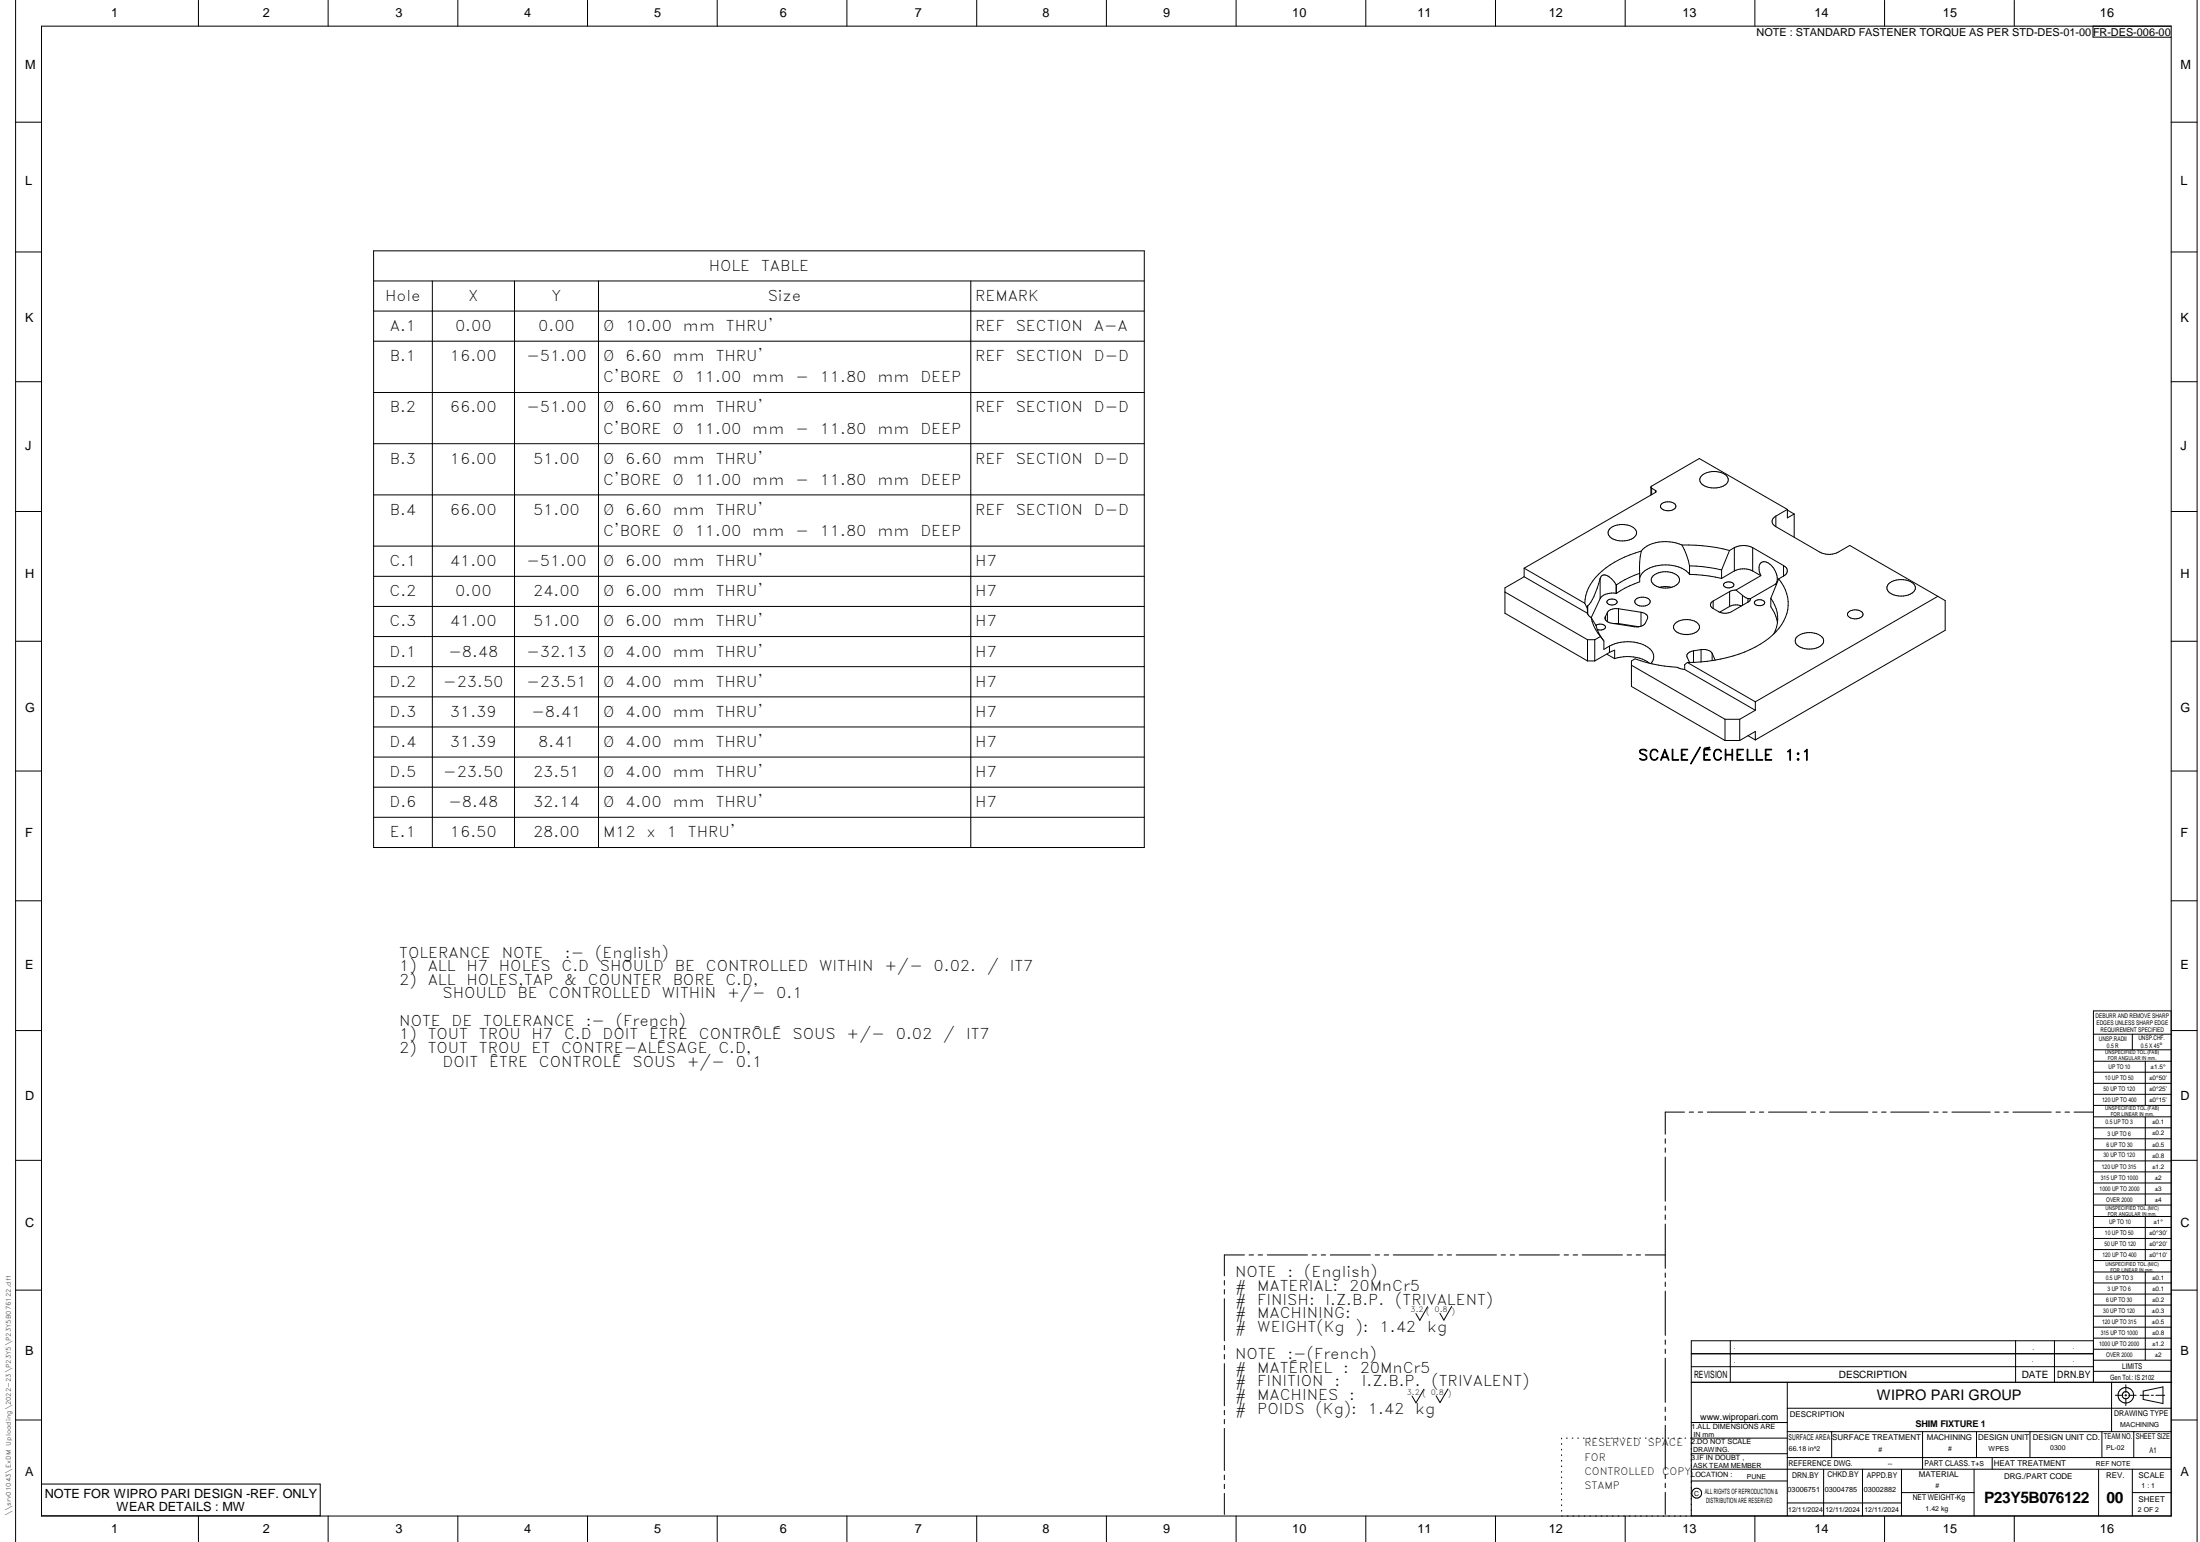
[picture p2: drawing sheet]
<svg xmlns="http://www.w3.org/2000/svg" width="848mm" height="594mm" viewBox="0 0 848 594" stroke-linecap="round" stroke-linejoin="round" font-family="sans-serif">
<g fill="none" stroke="#000" stroke-width=".39">
<path d="M6 .1v593.9M16 10.1h821v574h-821zM76.5 .1v10M126.5 .1v10M176.5 .1v10M226.5 .1v10M276.5 .1v10M326.5 .1v10M376.5 .1v10M426.5 .1v10M476.5 .1v10M526.5 .1v10"/>
<path d="M576.5 .1v10M626.5 .1v10M676.5 .1v10M726.5 .1v10M776.5 .1v10M806.8 10.1v4.2l30.2 .1M847 .1v593.9M6 47.1h10M837 47.1h10M6 97.1h10M144 96.6h297.1v229.9h-297.1zM837 97.1h10"/>
<path d="M144 108.2h297.1M144 119.8h297.1M166.7 108.2v218.3M198.3 108.2v218.3M230.7 108.2v218.3M374.2 108.2v218.3M144 131.4h297.1M6 147.1h10M144 151.2h297.1M837 147.1h10M144 170.9h297.1M6 197.1h10"/>
<path d="M144 190.7h297.1M636.4 187.7l.3-.4 18.4-10.6 33.9 19.6M636.4 187.7l.3 .4M636.4 187.7v3M636.7 188.1l1.4 .8M636.7 188.1v2.4M638.1 188.9v.8M638.1 189.7l-50.6 29.2M638.1 188.9l.3 .4-.3 .4M640.4 194.2a4 4 0 0 1 5.6 .4 2.43 2.43 0 0 1-3.3 2.2l-1.9-.6a1.24 1.24 0 0 1-.4-2zM656 183.3a7.6 7.6 0 0 1 9.9 .5 2.73 2.73 0 0 1-2.4 3.8 7.4 7.4 0 0 1-7.9-1.7 1.98 1.98 0 0 1 .4-2.6zM684.6 198.8v4.1"/>
<path d="M684.6 198.8a2.15 2.15 0 0 0-1.5 2.1 2.15 2.15 0 0 0 1.5 2M689 196.3l-4.4 2.5M689 196.5l2.6 1.5M689 196.3v3.2l2.6-1.5M691.6 198v9M837 197.1h10M144 210.4h297.1M587.5 218.9l23.4 13.5M587.5 218.9v3.3M620.6 203.7a7.6 7.6 0 0 1 10 .5 2.73 2.73 0 0 1-2.5 3.8 7.3 7.3 0 0 1-7.9-1.7 2.02 2.02 0 0 1 .4-2.6zM632.7 212.3a29.3 29.3 0 0 0-.6 8.6M632.7 212.3a32.9 32.9 0 0 0-19.6 12.9 14.4 14.4 0 0 0-2.2 7.2"/>
<path d="M648.4 210a14.9 14.9 0 0 0-15.1 1.6l-.6 .7M648.4 210l5.4 .1 5.3 .5 7.6 1.5M648.4 210a27 27 0 0 1 2.9 8M651.3 218l5 .3 7.4 1.3M651.3 218v3.3M663.7 219.6v3.2M666.7 212.1l-3 7.5M668.6 211l-1.9 1.1M668.6 220l-4.9 2.8M668.6 211v9M668.6 220a8.1 8.1 0 0 1 7 0M675.6 211a8.1 8.1 0 0 0-7 0"/>
<path d="M675.6 211l11.9 6.9M675.6 220l3.2 1.8M675.6 211v9M684.6 202.9l16.9 9.8a7.7 7.7 0 0 0 7.1 0l4.5-2.6 33.9 19.6M687.5 217.9a2.15 2.15 0 0 1 1.5 2 2.15 2.15 0 0 1-1.5 2.1M687.5 217.9v4.1M144 222h297.1M144 233.6h297.1M580.1 228.1l31.9 18.4M587.5 222.2l-7.4 4.3v9.8l31.9 18.3M587.5 222.2l24.4 14.1M610.9 232.4l1 2"/>
<path d="M611.9 236.3l.5 .9 1 .8M611.9 234.4v1.9M612.1 233.4v3.2M612.1 233.4l-.2 1M613.4 238a15.7 15.7 0 0 0 3.6 7.2M613.4 238l1.9 3a13.8 13.8 0 0 0 2.7 5.6M616.8 222.9v7.7M616.8 222.9a1.94 1.94 0 0 1 1.6-1.5 1.94 1.94 0 0 1 1.9 .8l2.7 3M616.8 230.6l-3.4 7.4M616.8 222.9a23.7 23.7 0 0 1-4.7 10.5M618.8 237.6v1.1M619.6 236l-.8 1.6"/>
<path d="M619.6 236v3.5M619.7 231.3a2.5 2.5 0 0 1 3.7 .6 2.28 2.28 0 0 1-4 0zM623 228.6h.1M623 225.2l.1 .1M623 225.2v3.4M623 228.6a6.2 6.2 0 0 0-6.2 2M623.1 225.3v3.3M623.9 234.5l8.7 1.4M623.9 234.5h-1.6l-1.4 .4-1.3 1.1M623.9 234.5v5.7M630.5 231a4.1 4.1 0 0 1 5.6 .4 2.38 2.38 0 0 1-3.3 2.1l-1.9-.6a1.22 1.22 0 0 1-.4-1.9zM632.1 220.9v3.3l-5.7 2.4-3.3 2"/>
<path d="M632.1 220.9l-5.7 2.5-3.3 1.9M632.6 235.9l1.4 .4a1.64 1.64 0 0 1 1.1 2 4.1 4.1 0 0 1-5.1 3.2l-10.1-1.8a1.66 1.66 0 0 1-1.1-2.1M632.6 235.9v5.4M637.3 221.8a7.6 7.6 0 0 1 9.8 .5 2.47 2.47 0 0 1-1.6 3.5 7.7 7.7 0 0 1-8.6-1.3 1.98 1.98 0 0 1 .4-2.7zM644.3 226.3l-1.8-.3-2.8 .3M651.3 221.3a13.6 13.6 0 0 0-14.3-2.9l-2 .9a5.6 5.6 0 0 0-2.9 3.4M651.3 221.3l7.5 .6 4.9 .9M660.4 231.6v2.8M660.4 231.6a1.52 1.52 0 0 0-1 1.4 1.52 1.52 0 0 0 1 1.4M664.7 224.7a2.51 2.51 0 0 1 3.7 .6 2.32 2.32 0 0 1-4 0zM666.8 227.9l-6.4 3.7M666.8 233.6l-3.9 2.2"/>
<path d="M666.8 227.9v5.7M669.2 227.3l2.5 2.1M669.2 227.3l-1.3 .2-1.1 .4M671.3 233.4l-2.3-.4-2.2 .6M671.7 229.4v3.8M671.7 229.4l2.1 1.2M673.8 232l-7 4-2.2 .3a7.4 7.4 0 0 1-4.2-1.9M673.8 230.6v1.4M674.8 230.6l-.2 .8-.8 .6M674.8 230.6h-1M676.6 231.6a2.52 2.52 0 0 1 3.7 .6 2.32 2.32 0 0 1-4 0zM678.8 221.8l-9.6 5.5"/>
<path d="M678.8 221.8a3.9 3.9 0 0 1 .4-5.2 4.4 4.4 0 0 1 4.8 2.7 5 5 0 0 1 .4 5.7M682.6 230.5v3.3l1.5 2.4 1.1 3.7M682.6 230.5a12.6 12.6 0 0 1 1.2 13.7M684.4 225l.4 .3M684.4 225l-9.6 5.6M685.7 223a14.5 14.5 0 0 1-1.1 20.4 42.2 42.2 0 0 1-23.8 11l-5.1 .6-5.2 .2M685.7 223l-3.1 7.5M687.5 222l-1.8 1M712.5 235.9a4 4 0 0 1 5.6 .4 1.76 1.76 0 0 1-1.9 2 3.1 3.1 0 0 1-4-1.6zM728.1 224.9a7.7 7.7 0 0 1 9.9 .5 2.39 2.39 0 0 1-1.6 3.5 7.7 7.7 0 0 1-8.7-1.3 2.08 2.08 0 0 1 .4-2.7zM747 229.7l-70.3 40.7M747 229.7l2.9 1.7v11.4l-73.2 42.3"/>
<path d="M6 247.1h10M144 245.2h297.1M144 256.8h297.1M612 246.5v8.1M612 246.5h2.8M612 254.6h2.8M614.8 246.5v8.1M615.2 241a2.56 2.56 0 0 1 3.7 .6 2.34 2.34 0 0 1-3.2 .9M617 245.2l-2.2 1.3M617 245.2l1.3 1.7v3.3l2.1-1.3M619.4 252l3 1.7M620.4 248.9v2.5"/>
<path d="M620.4 251.4l-5.6 3.2M620.4 248.9a14.9 14.9 0 0 1 15.6 1.1 3.8 3.8 0 0 1 .4 5.7M620.4 251.4l2-.9v3.2M622.4 253.7a15.3 15.3 0 0 1 13.4 1.8M623.9 240.2l7.8 1.3M623.9 240.2h-1.8M628.9 256.3l36.1 20.8M645.9 240.1a7.1 7.1 0 0 1 8.9 .4 2.6 2.6 0 0 1-2.4 3.7 6.1 6.1 0 0 1-7.2-2.1 1.88 1.88 0 0 1 .7-2zM649.4 257.9l27.3 15.7M649.4 257.9l-2.8-.8-5-.5-4.7-.8-6.6-2-1.4 .8v9.9l36.1 20.8M649.4 244.4h1.4M650.5 255.2l26.2 15.2"/>
<path d="M650.5 255.2l-1.1 .9v1.8M652.8 250.7l-1.3 .5a1.64 1.64 0 0 0-1.1 2l.9 2M652.8 250.7v4.5M655.7 250.3l-2.9 .4M655.7 250.3v4.7M655.7 250.3l1.6-.1 1.4 .4 1.3 1.1M660 251.7l1.2 2.6M660 251.7v2.8M692.7 245.3a7.7 7.7 0 0 1 10 .5 2.43 2.43 0 0 1-1.7 3.5 7.8 7.8 0 0 1-8.7-1.3 2.11 2.11 0 0 1 .4-2.7zM837 247.1h10M144 268.5h297.1M665 277.1v8.2"/>
<path d="M665 277.1h5.6M670.6 277.1v8.2M676.7 270.4v3.2M676.7 273.6l-6.1 3.5M6 297.1h10M144 280.1h297.1M144 291.7h297.1M665 285.3h5.6M673.8 283.4l2.9 1.7M676.7 285.1v-3.3l-6.1 3.5M837 297.1h10M144 303.3h297.1"/>
<path d="M144 314.9h297.1M6 347h10M837 347h10M6 397h10M807 398.4h30M822 398.4v6.1M837 397h10M837 389.5h-30v143.1M807 404.5h30M807 408.9h30M807 413.1h30M807 417.4h30"/>
<path d="M827 408.9v17M641.9 438.7v1.8M649.4 428.5h-7.5v8.5M651.2 428.5h1.7M654.6 428.5h1.8M658.2 428.5h14.7M674.7 428.5h1.7M678.2 428.5h1.7M681.7 428.5h14.8M698.3 428.5h1.7M701.8 428.5h1.7M705.3 428.5h14.7"/>
<path d="M721.9 428.5h1.7M725.3 428.5h1.8M728.9 428.5h14.7M745.4 428.5h1.7M748.9 428.5h1.7M752.4 428.5h14.8M769 428.5h1.7M772.5 428.5h1.7M776 428.5h14.7M792.6 428.5h1.7M796 428.5h1.8M799.5 428.5h7.4"/>
<path d="M807 421.6h30M807 425.9h30M807 430.3h30M807 434.5h30M807 438.7h30M827 430.3v34M6 447h10M641.9 442.3v1.6M641.9 445.8v17M807 443h30M807 447.3h30M807 451.5h30"/>
<path d="M807 455.8h30M807 460h30M837 447h10M641.9 464.6v1.7M641.9 468.1v1.7M641.9 471.6v17.1M807 464.3h30M807 468.7h30M807 472.9h30M807 477.1h30M827 468.7v16.9M6 497h10"/>
<path d="M472 493.4v1.6M472 496.8v1.8M479.7 483.5h-7.7v8M481.5 483.5h1.7M485 483.5h1.7M488.5 483.5h15.5M505.8 483.5h1.7M509.3 483.5h1.7M512.8 483.5h15.5M530.1 483.5h1.7M533.6 483.5h1.7M537.1 483.5h15.5"/>
<path d="M554.4 483.5h1.7M557.9 483.5h1.7M561.4 483.5h15.5M578.7 483.5h1.6M582.2 483.5h1.7M585.6 483.5h15.5M603 483.5h1.6M606.4 483.5h1.8M609.9 483.5h15.5M627.2 483.5h1.7M630.7 483.5h1.7M634.2 483.5h7.7"/>
<path d="M641.9 490.4v1.7M641.9 493.9v1.7M641.9 497.4v17.1M807 481.4h30M807 485.6h30M807 490.1h30M807 494.3h30M807 498.6h30M827 490.1v33.9M837 497h10M472 500.3v16.3M472 518.3v1.8"/>
<path d="M550.3 503.4l-3 5.3-1.5-2.6M559.6 503.3l-3 5.3-1.5-2.6M641.9 516.3v1.6M641.9 519.8v1.7M667 516.6v16M777 516.6v16M792 516.6v16M807 502.8h30M807 507.1h30M807 511.3h30M807 515.5h30M807 519.8h30"/>
<path d="M807 516.6h-155v67.5M472 521.8v1.7M472 525.4v16.2M548.9 535.2l-3.1 5.3-1.5-2.7M558.2 535.1l-3.1 5.3-1.5-2.6M641.9 523.2v17.1M652 532.6h185.2M652 521.5h155M652 526.5h155M689 532.6v51.4M807 524h30M807 528.3h30"/>
<path d="M814 532.6v19M815.5 537.5h2.8M819.1 537.5h.7M819.5 533.5v2.9M819.5 537.2v.7M819.5 538.7v2.8M820.6 537.5h2.9M825 537.5h3.4M826.2 535.9l7.6-1.6v6.4l-7.6-1.5zM829.3 537.5h.8M831 537.5h3.5M6 547.1h10"/>
<path d="M472 543.3v1.7M472 546.9v1.7M472 550.3v16.2M602 554.1v.3M602 556.2v.3M602 558.3v.3M603.8 554.1h.4M606 554.1h.3M608.2 554.1h.3M610.4 554.1h.3M612.6 554.1h.3M614.7 554.1h.3"/>
<path d="M616.9 554.1h.3M619.1 554.1h.3M621.2 554.1h.3M623.4 554.1h.3M625.6 554.1h.3M627.8 554.1h.3M629.9 554.1h.4M632.1 554.1h.3M634.3 554.1h.3M636.5 554.1h.3M638.6 554.1h.3M640.8 554.1h.3"/>
<path d="M641.9 542.1v1.7M641.9 545.6v1.7M641.9 549.1v17M643 554.1h.3M645.2 554.1h.3M647.3 554.1h.4M649.5 554.1h.3M652 548h37M689 542.5h148M689 551.6h148M689 554.1h-37.3M706.1 551.6v10"/>
<path d="M741.1 551.6v14.4M761.9 551.6v10M782.5 551.6v10M810.3 551.6v10M822.5 551.6v10M837 547.1h10M16 571.8h107.4v12.2h-107.4M472 568.3v1.8M472 571.8v1.7M472 575.4v8.1M602 560.5v.3M602 562.6v.3"/>
<path d="M602 564.8v.3M602 566.9v.3M602 569v.3M602 571.2v.3M602 573.3v.4M602 575.5v.3M602 577.6v.3M602 579.8v.3M641.9 567.9v1.7M641.9 571.4v1.8M641.9 574.9v8.6M652 570.6h37"/>
<path d="M652 560.1h37M689 561.6h148M689 579h44M703 566v18M718 566v18M733 575.1h28M733 566v18M761 566v18M768 561.6v4.4M809 566v18M822 566v18M822 575.1h15"/>
<path d="M837 566h-185M76.5 584.1v9.9M126.5 584.1v9.9M176.5 584.1v9.9M226.5 584.1v9.9M276.5 584.1v9.9M326.5 584.1v9.9M376.5 584.1v9.9M426.5 584.1v9.9M476.5 584.1v9.9M526.5 584.1v9.9M576.5 584.1v9.9"/>
<path d="M602 581.9v.3M626.5 584.1v9.9M652 584h185M676.5 584.1v9.9M726.5 584.1v9.9M776.5 584.1v9.9"/>
<circle cx="819.5" cy="537.5" r="2.99"/>
<circle cx="819.5" cy="537.5" r="1.39"/>
<circle cx="654.1" cy="575.3" r="1.9"/>
</g>
<g font-size="6">
<text x="764.8" y="578.9">P23Y5B076122</text>
<text x="812.1" y="578.9">00</text>
</g>
<g font-size="5.7">
<text x="273.2" y="104.4">HOLE</text>
<text x="293.4" y="104.4">TABLE</text>
<text x="148.5" y="116">Hole</text>
<text x="180.5" y="116">X</text>
<text x="212.6" y="116">Y</text>
<text x="296" y="116">Size</text>
<text x="376" y="116">REMARK</text>
<text x="150.3" y="127.6">A.1</text>
<text x="175.4" y="127.6">0.00</text>
<text x="207.5" y="127.6">0.00</text>
<text x="232.5" y="127.6">Ø</text>
<text x="241" y="127.6">10.00</text>
<text x="263.3" y="127.6">mm</text>
<text x="279.9" y="127.6">THRU'</text>
<text x="376" y="127.6">REF</text>
<text x="391.5" y="127.6">SECTION</text>
<text x="421.7" y="127.6">A-A</text>
<text x="150.3" y="139.2">B.1</text>
<text x="173.4" y="139.2">16.00</text>
<text x="202.9" y="139.2">-51.00</text>
<text x="232.5" y="139.2">Ø</text>
<text x="241" y="139.2">6.60</text>
<text x="259.3" y="139.2">mm</text>
<text x="275.9" y="139.2">THRU'</text>
<text x="376" y="139.2">REF</text>
<text x="391.5" y="139.2">SECTION</text>
<text x="421.7" y="139.2">D-D</text>
<text x="232.5" y="147.3">C'BORE</text>
<text x="259.2" y="147.3">Ø</text>
<text x="267.8" y="147.3">11.00</text>
<text x="290" y="147.3">mm</text>
<text x="306.6" y="147.3">-</text>
<text x="316" y="147.3">11.80</text>
<text x="338.2" y="147.3">mm</text>
<text x="354.8" y="147.3">DEEP</text>
<text x="150.3" y="158.9">B.2</text>
<text x="173.4" y="158.9">66.00</text>
<text x="202.9" y="158.9">-51.00</text>
<text x="232.5" y="158.9">Ø</text>
<text x="241" y="158.9">6.60</text>
<text x="259.3" y="158.9">mm</text>
<text x="275.9" y="158.9">THRU'</text>
<text x="376" y="158.9">REF</text>
<text x="391.5" y="158.9">SECTION</text>
<text x="421.7" y="158.9">D-D</text>
<text x="232.5" y="167">C'BORE</text>
<text x="259.2" y="167">Ø</text>
<text x="267.8" y="167">11.00</text>
<text x="290" y="167">mm</text>
<text x="306.6" y="167">-</text>
<text x="316" y="167">11.80</text>
<text x="338.2" y="167">mm</text>
<text x="354.8" y="167">DEEP</text>
<text x="150.3" y="178.6">B.3</text>
<text x="173.4" y="178.6">16.00</text>
<text x="205.5" y="178.6">51.00</text>
<text x="232.5" y="178.6">Ø</text>
<text x="241" y="178.6">6.60</text>
<text x="259.3" y="178.6">mm</text>
<text x="275.9" y="178.6">THRU'</text>
<text x="376" y="178.6">REF</text>
<text x="391.5" y="178.6">SECTION</text>
<text x="421.7" y="178.6">D-D</text>
<text x="232.5" y="186.8">C'BORE</text>
<text x="259.2" y="186.8">Ø</text>
<text x="267.8" y="186.8">11.00</text>
<text x="290" y="186.8">mm</text>
<text x="306.6" y="186.8">-</text>
<text x="316" y="186.8">11.80</text>
<text x="338.2" y="186.8">mm</text>
<text x="354.8" y="186.8">DEEP</text>
<text x="150.3" y="198.4">B.4</text>
<text x="173.4" y="198.4">66.00</text>
<text x="205.5" y="198.4">51.00</text>
<text x="232.5" y="198.4">Ø</text>
<text x="241" y="198.4">6.60</text>
<text x="259.3" y="198.4">mm</text>
<text x="275.9" y="198.4">THRU'</text>
<text x="376" y="198.4">REF</text>
<text x="391.5" y="198.4">SECTION</text>
<text x="421.7" y="198.4">D-D</text>
<text x="232.5" y="206.5">C'BORE</text>
<text x="259.2" y="206.5">Ø</text>
<text x="267.8" y="206.5">11.00</text>
<text x="290" y="206.5">mm</text>
<text x="306.6" y="206.5">-</text>
<text x="316" y="206.5">11.80</text>
<text x="338.2" y="206.5">mm</text>
<text x="354.8" y="206.5">DEEP</text>
<text x="150.2" y="218.1">C.1</text>
<text x="173.4" y="218.1">41.00</text>
<text x="202.9" y="218.1">-51.00</text>
<text x="232.5" y="218.1">Ø</text>
<text x="241" y="218.1">6.00</text>
<text x="259.3" y="218.1">mm</text>
<text x="275.9" y="218.1">THRU'</text>
<text x="376" y="218.1">H7</text>
<text x="150.2" y="229.7">C.2</text>
<text x="175.4" y="229.7">0.00</text>
<text x="205.5" y="229.7">24.00</text>
<text x="232.5" y="229.7">Ø</text>
<text x="241" y="229.7">6.00</text>
<text x="259.3" y="229.7">mm</text>
<text x="275.9" y="229.7">THRU'</text>
<text x="376" y="229.7">H7</text>
<text x="150.2" y="241.3">C.3</text>
<text x="173.4" y="241.3">41.00</text>
<text x="205.5" y="241.3">51.00</text>
<text x="232.5" y="241.3">Ø</text>
<text x="241" y="241.3">6.00</text>
<text x="259.3" y="241.3">mm</text>
<text x="275.9" y="241.3">THRU'</text>
<text x="376" y="241.3">H7</text>
<text x="150.2" y="253">D.1</text>
<text x="172.8" y="253">-8.48</text>
<text x="202.9" y="253">-32.13</text>
<text x="232.5" y="253">Ø</text>
<text x="241" y="253">4.00</text>
<text x="259.3" y="253">mm</text>
<text x="275.9" y="253">THRU'</text>
<text x="376" y="253">H7</text>
<text x="150.2" y="264.6">D.2</text>
<text x="170.9" y="264.6">-23.50</text>
<text x="202.9" y="264.6">-23.51</text>
<text x="232.5" y="264.6">Ø</text>
<text x="241" y="264.6">4.00</text>
<text x="259.3" y="264.6">mm</text>
<text x="275.9" y="264.6">THRU'</text>
<text x="376" y="264.6">H7</text>
<text x="150.2" y="276.2">D.3</text>
<text x="173.4" y="276.2">31.39</text>
<text x="204.9" y="276.2">-8.41</text>
<text x="232.5" y="276.2">Ø</text>
<text x="241" y="276.2">4.00</text>
<text x="259.3" y="276.2">mm</text>
<text x="275.9" y="276.2">THRU'</text>
<text x="376" y="276.2">H7</text>
<text x="150.2" y="287.8">D.4</text>
<text x="173.4" y="287.8">31.39</text>
<text x="207.5" y="287.8">8.41</text>
<text x="232.5" y="287.8">Ø</text>
<text x="241" y="287.8">4.00</text>
<text x="259.3" y="287.8">mm</text>
<text x="275.9" y="287.8">THRU'</text>
<text x="376" y="287.8">H7</text>
<text x="631.4" y="292.9">SCALE/ÉCHELLE</text>
<text x="688" y="292.9">1:1</text>
<text x="150.2" y="299.4">D.5</text>
<text x="170.9" y="299.4">-23.50</text>
<text x="205.5" y="299.4">23.51</text>
<text x="232.5" y="299.4">Ø</text>
<text x="241" y="299.4">4.00</text>
<text x="259.3" y="299.4">mm</text>
<text x="275.9" y="299.4">THRU'</text>
<text x="376" y="299.4">H7</text>
<text x="150.2" y="311">D.6</text>
<text x="172.8" y="311">-8.48</text>
<text x="205.5" y="311">32.14</text>
<text x="232.5" y="311">Ø</text>
<text x="241" y="311">4.00</text>
<text x="259.3" y="311">mm</text>
<text x="275.9" y="311">THRU'</text>
<text x="376" y="311">H7</text>
<text x="150.3" y="322.6">E.1</text>
<text x="173.4" y="322.6">16.50</text>
<text x="205.5" y="322.6">28.00</text>
<text x="232.5" y="322.6">M12</text>
<text x="249.3" y="322.6">x</text>
<text x="257" y="322.6">1</text>
<text x="265.2" y="322.6">THRU'</text>
<text x="153.9" y="368.9">TOLERANCE</text>
<text x="193.4" y="368.9">NOTE</text>
<text x="217.8" y="368.9">:-</text>
<text x="229.4" y="368.9">(English)</text>
<text x="153.9" y="374.2">1)</text>
<text x="164.9" y="374.2">ALL</text>
<text x="179.8" y="374.2">H7</text>
<text x="192.3" y="374.2">HOLES</text>
<text x="216.4" y="374.2">C.D</text>
<text x="231.3" y="374.2">SHOULD</text>
<text x="260.2" y="374.2">BE</text>
<text x="272.1" y="374.2">CONTROLLED</text>
<text x="315.8" y="374.2">WITHIN</text>
<text x="340.9" y="374.2">+/-</text>
<text x="359.9" y="374.2">0.02.</text>
<text x="380.5" y="374.2">/</text>
<text x="389.3" y="374.2">IT7</text>
<text x="153.9" y="379.4">2)</text>
<text x="164.9" y="379.4">ALL</text>
<text x="179.8" y="379.4">HOLES,TAP</text>
<text x="217.5" y="379.4">&amp;</text>
<text x="226.6" y="379.4">COUNTER</text>
<text x="259.3" y="379.4">BORE</text>
<text x="279.6" y="379.4">C.D,</text>
<text x="170.6" y="384.7">SHOULD</text>
<text x="199.5" y="384.7">BE</text>
<text x="211.5" y="384.7">CONTROLLED</text>
<text x="255.1" y="384.7">WITHIN</text>
<text x="280.3" y="384.7">+/-</text>
<text x="299.2" y="384.7">0.1</text>
<text x="153.9" y="395.2">NOTE</text>
<text x="174.1" y="395.2">DE</text>
<text x="186.3" y="395.2">TOLERANCE</text>
<text x="225.8" y="395.2">:-</text>
<text x="237.4" y="395.2">(French)</text>
<text x="153.9" y="400.4">1)</text>
<text x="164.9" y="400.4">TOUT</text>
<text x="184.6" y="400.4">TROU</text>
<text x="204.9" y="400.4">H7</text>
<text x="217.5" y="400.4">C.D</text>
<text x="232.3" y="400.4">DOIT</text>
<text x="250.2" y="400.4">ÊTRE</text>
<text x="269.4" y="400.4">CONTRÔLÉ</text>
<text x="305.5" y="400.4">SOUS</text>
<text x="326.4" y="400.4">+/-</text>
<text x="345.3" y="400.4">0.02</text>
<text x="363.6" y="400.4">/</text>
<text x="372.4" y="400.4">IT7</text>
<text x="153.9" y="405.7">2)</text>
<text x="164.9" y="405.7">TOUT</text>
<text x="184.6" y="405.7">TROU</text>
<text x="204.9" y="405.7">ET</text>
<text x="216.3" y="405.7">CONTRE-ALÉSAGE</text>
<text x="276.9" y="405.7">C.D,</text>
<text x="170.6" y="410.9">DOIT</text>
<text x="188.6" y="410.9">ÊTRE</text>
<text x="207.7" y="410.9">CONTROLÉ</text>
<text x="243.9" y="410.9">SOUS</text>
<text x="264.7" y="410.9">+/-</text>
<text x="283.7" y="410.9">0.1</text>
<text x="476.1" y="492.2">NOTE</text>
<text x="476.1" y="497.4">#</text>
<text x="484.7" y="497.4">MATERIAL:</text>
<text x="496.3" y="492.2">:</text>
<text x="502.7" y="492.2">(English)</text>
<text x="520.1" y="497.4">20MnCr5</text>
<text x="476.1" y="502.7">#</text>
<text x="484.7" y="502.7">FINISH:</text>
<text x="511" y="502.7">I.Z.B.P.</text>
<text x="537.9" y="502.7">(TRIVALENT)</text>
<text x="476.1" y="507.9">#</text>
<text x="484.7" y="507.9">MACHINING:</text>
<text x="476.1" y="513.2">#</text>
<text x="484.7" y="513.2">WEIGHT(Kg</text>
<text x="522.6" y="513.2">):</text>
<text x="531.8" y="513.2">1.42</text>
<text x="550.1" y="513.2">kg</text>
<text x="476.1" y="523.7">NOTE</text>
<text x="496.3" y="523.7">:-(French)</text>
<text x="476.1" y="528.9">#</text>
<text x="484.7" y="528.9">MATÉRIEL</text>
<text x="517.7" y="528.9">:</text>
<text x="524.2" y="528.9">20MnCr5</text>
<text x="476.1" y="534.2">#</text>
<text x="476.1" y="539.4">#</text>
<text x="484.7" y="534.2">FINITION</text>
<text x="484.7" y="539.4">MACHINES</text>
<text x="514.4" y="534.2">:</text>
<text x="520.1" y="539.4">:</text>
<text x="525" y="534.2">I.Z.B.P.</text>
<text x="551.9" y="534.2">(TRIVALENT)</text>
<text x="476.1" y="544.7">#</text>
<text x="484.7" y="544.7">POIDS</text>
<text x="507.1" y="544.7">(Kg):</text>
<text x="527.3" y="544.7">1.42</text>
<text x="545.6" y="544.7">kg</text>
</g>
<text font-size="5.6" x="723.5" y="539.3">WIPRO PARI GROUP</text>
<g font-size="4.9">
<text x="42.9" y="6.6">1</text>
<text x="101.3" y="6.7">2</text>
<text x="152.5" y="6.7">3</text>
<text x="202.1" y="6.7">4</text>
<text x="252.1" y="6.7">5</text>
<text x="300.6" y="6.7">6</text>
<text x="352.6" y="6.7">7</text>
<text x="401.9" y="6.7">8</text>
<text x="448.4" y="6.7">9</text>
<text x="498.1" y="6.7">10</text>
<text x="546.4" y="6.7">11</text>
<text x="597" y="6.7">12</text>
<text x="648.5" y="6.6">13</text>
<text x="699.4" y="6.6">14</text>
<text x="749" y="6.7">15</text>
<text x="809.5" y="6.6">16</text>
<text x="9.7" y="26.7">M</text>
<text x="840.6" y="26.7">M</text>
<text x="9.7" y="71.4">L</text>
<text x="840.6" y="71.4">L</text>
<text x="9.7" y="124.2">K</text>
<text x="840.6" y="124.2">K</text>
<text x="9.7" y="173.4">J</text>
<text x="840.6" y="173.4">J</text>
<text x="9.7" y="222.7">H</text>
<text x="840.6" y="222.7">H</text>
<text x="9.7" y="274.3">G</text>
<text x="840.6" y="274.3">G</text>
<text x="9.7" y="322.6">F</text>
<text x="840.6" y="322.6">F</text>
<text x="9.7" y="373.3">E</text>
<text x="840.6" y="373.3">E</text>
<text x="9.7" y="423.8">D</text>
<text x="840.6" y="423.8">D</text>
<text x="9.7" y="472.8">C</text>
<text x="840.6" y="472.8">C</text>
<text x="9.7" y="522.1">B</text>
<text x="840.6" y="522.1">B</text>
<text x="9.7" y="568.7">A</text>
<text x="840.6" y="568.7">A</text>
<text x="17.2" y="577">NOTE FOR WIPRO PARI DESIGN -REF. ONLY</text>
<text x="44.9" y="582.3">WEAR DETAILS : MW</text>
<text x="42.9" y="590.6">1</text>
<text x="101.3" y="590.7">2</text>
<text x="152.5" y="590.7">3</text>
<text x="202.1" y="590.7">4</text>
<text x="252.1" y="590.7">5</text>
<text x="300.6" y="590.7">6</text>
<text x="352.6" y="590.7">7</text>
<text x="401.9" y="590.7">8</text>
<text x="448.4" y="590.7">9</text>
<text x="498.1" y="590.7">10</text>
<text x="546.4" y="590.7">11</text>
<text x="597" y="590.7">12</text>
<text x="648.5" y="590.6">13</text>
<text x="699.4" y="590.5">14</text>
<text x="749" y="590.7">15</text>
<text x="809.5" y="590.5">16</text>
</g>
<text font-size="4.2" x="677.1" y="13.9">NOTE : STANDARD FASTENER TORQUE AS PER STD-DES-01-00FR-DES-006-00</text>
<g font-size="3.9">
<text x="653" y="530.9">REVISION</text>
<text x="708.9" y="530.9">DESCRIPTION</text>
<text x="779.4" y="530.9">DATE</text>
<text x="793.1" y="530.9">DRN.BY</text>
<text x="610.8" y="557.1">RESERVED</text>
<text x="635.2" y="557.1">SPACE</text>
<text x="610.8" y="562.7">FOR</text>
<text x="610.8" y="568.3">CONTROLLED</text>
<text x="640.7" y="568.3">COPY</text>
<text x="610.8" y="573.8">STAMP</text>
</g>
<text font-size="3.6" x="738.4" y="549.8">SHIM FIXTURE 1</text>
<text font-size="3.5" x="655.4" y="547.1">www.wipropari.com</text>
<g font-size="3.1">
<text x="818.1" y="527.3">LIMITS</text>
<text x="815" y="545.5">DRAWING TYPE</text>
<text x="690" y="546.1">DESCRIPTION</text>
<text x="689.5" y="554.6">SURFACE AREA</text>
<text x="706.2" y="554.6">SURFACE TREATMENT</text>
<text x="742.7" y="554.6">MACHINING</text>
<text x="762.5" y="554.6">DESIGN UNIT</text>
<text x="783.6" y="554.6">DESIGN UNIT CD.</text>
<text x="811" y="554.4">TEAM NO.</text>
<text x="823.3" y="554.5">SHEET SIZE</text>
<text x="828.6" y="559.9">A1</text>
<text x="689.4" y="564.9">REFERENCE DWG.</text>
<text x="690.8" y="569.3">DRN.BY</text>
<text x="704.4" y="569.2">CHKD.BY</text>
<text x="719.6" y="569.3">APPD.BY</text>
<text x="739.7" y="569.1">MATERIAL</text>
<text x="741.8" y="564.7">PART CLASS.</text>
<text x="768.6" y="564.7">HEAT TREATMENT</text>
<text x="772.5" y="569.7">DRG./PART CODE</text>
<text x="811.9" y="569.3">REV.</text>
<text x="824.4" y="569.4">SCALE</text>
<text x="737.3" y="578">NET WEIGHT-Kg</text>
<text x="824.4" y="578.5">SHEET</text>
</g>
<text font-size="3" x="832.4" y="403.9">°</text>
<g font-size="2.8">
<text x="543.8" y="505.6">3.2 ( 0.8 )</text>
<text x="813.4" y="531.5">Gen Tol.: IS 2102</text>
<text x="542.3" y="537.4">3.2 ( 0.8 )</text>
<text x="652.1" y="550.4">1.ALL DIMENSIONS ARE</text>
<text x="652" y="556.4">2.DO NOT SCALE</text>
<text x="652" y="562.5">3.IF IN DOUBT ,</text>
<text x="652" y="569.2">LOCATION :</text>
<text x="657.2" y="575.8">ALL RIGHTS OF REPRODUCTION &amp;</text>
<text x="689.1" y="575">03006751</text>
<text x="703.4" y="574.9">03004785</text>
<text x="718.4" y="575">03002882</text>
<text x="657.7" y="579.2">DISTRIBUTION ARE RESERVED</text>
</g>
<g font-size="2.7">
<text x="817.3" y="549.9">MACHINING</text>
<text x="652.9" y="553.5">IN mm</text>
<text x="652.7" y="559.5">DRAWING.</text>
<text x="689.6" y="559.1">66.18 in^2</text>
<text x="724.1" y="559.2">#</text>
<text x="751" y="559.1">#</text>
<text x="766.6" y="559">WPES</text>
<text x="790.3" y="558.8">0300</text>
<text x="811.9" y="558.8">PL-02</text>
<text x="652.7" y="565.5">ASK TEAM MEMBER</text>
<text x="673.4" y="569.6">PUNE</text>
<text x="727.8" y="564.9">--</text>
<text x="759.8" y="564.9">T+S</text>
<text x="807.9" y="564.9">REF NOTE</text>
<text x="746.1" y="573.2">#</text>
<text x="825.6" y="573.4">1 : 1</text>
<text x="653.1" y="576.3">C</text>
<text x="689.4" y="582.4">12/11/2024</text>
<text x="703.7" y="582.5">12/11/2024</text>
<text x="718.7" y="582.6">12/11/2024</text>
<text x="742.3" y="582.2">1.42 kg</text>
<text x="824.1" y="582.4">2 OF 2</text>
</g>
<g font-size="2.5">
<text x="807.8" y="392">DEBURR AND REMOVE SHARP</text>
<text x="808.2" y="394.8">EDGES UNLESS SHARP EDGE</text>
<text x="809.1" y="400.9">UNSP.RADII</text>
<text x="809.8" y="397.6">REQUIREMENT SPECIFIED</text>
<text x="824.4" y="400.7">UNSP.CHF.</text>
<text x="812.2" y="403.6">0.5 R</text>
<text x="825.3" y="403.9">0.5 X 45</text>
<text x="812.8" y="411.8">UP TO 10</text>
<text x="829.1" y="411.9">±1.5°</text>
<text x="811.4" y="416.1">10 UP TO 50</text>
<text x="828.5" y="416.1">±0°50'</text>
<text x="810.4" y="424.5">120 UP TO 400</text>
<text x="810.9" y="420.3">50 UP TO 120</text>
<text x="828.5" y="424.5">±0°15'</text>
<text x="828.5" y="420.3">±0°25'</text>
<text x="811.7" y="433.2">0.5 UP TO 3</text>
<text x="812.5" y="437.5">3 UP TO 6</text>
<text x="829.6" y="437.4">±0.2</text>
<text x="829.6" y="433.2">±0.1</text>
<text x="812" y="441.7">6 UP TO 30</text>
<text x="829.6" y="441.7">±0.5</text>
<text x="810.9" y="445.9">30 UP TO 120</text>
<text x="829.6" y="446">±0.8</text>
<text x="809.9" y="454.4">315 UP TO 1000</text>
<text x="810.3" y="450.2">120 UP TO 315</text>
<text x="829.6" y="450.2">±1.2</text>
<text x="830.7" y="454.4">±2</text>
<text x="809.4" y="458.7">1000 UP TO 2000</text>
<text x="830.6" y="458.7">±3</text>
<text x="811.9" y="463">OVER 2000</text>
<text x="830.7" y="463">±4</text>
<text x="813.1" y="471.6">UP TO 10</text>
<text x="830.1" y="471.6">±1°</text>
<text x="811.4" y="475.9">10 UP TO 50</text>
<text x="828.5" y="475.9">±0°30'</text>
<text x="810.4" y="484.4">120 UP TO 400</text>
<text x="811.2" y="480.1">50 UP TO 120</text>
<text x="828.5" y="484.4">±0°10'</text>
<text x="828.5" y="480.1">±0°20'</text>
<text x="811.7" y="493">0.5 UP TO 3</text>
<text x="812.4" y="497.2">3 UP TO 6</text>
<text x="829.6" y="497.3">±0.1</text>
<text x="829.6" y="493">±0.1</text>
<text x="811.9" y="501.5">6 UP TO 30</text>
<text x="829.6" y="501.5">±0.2</text>
<text x="810.8" y="505.8">30 UP TO 120</text>
<text x="829.6" y="505.8">±0.3</text>
<text x="809.8" y="514.3">315 UP TO 1000</text>
<text x="810.3" y="510.1">120 UP TO 315</text>
<text x="829.6" y="510">±0.5</text>
<text x="829.6" y="514.3">±0.8</text>
<text x="668.4" y="519.9">.</text>
<text x="783.5" y="520">.</text>
<text x="799.1" y="519.9">.</text>
<text x="809.2" y="518.5">1000 UP TO 2000</text>
<text x="829.6" y="518.5">±1.2</text>
<text x="668.4" y="524.9">.</text>
<text x="783.3" y="524.8">.</text>
<text x="799.1" y="524.8">.</text>
<text x="811.9" y="522.8">OVER 2000</text>
<text x="830.6" y="522.7">±2</text>
</g>
<g font-size="2.4">
<text x="4.1" y="556.9" transform="rotate(-90 4.1 556.9)">Uploading\2022-23\P23Y5\P23Y5B076122.dft</text>
<text x="4.1" y="584.1" transform="rotate(-90 4.1 584.1)">\\srv01043\ExDM</text>
</g>
<g font-size="2.1">
<text x="811.5" y="406.1">UNSPECIFIED TOL.(FAB)</text>
<text x="812.5" y="408.5">FOR ANGULAR IN mm.</text>
<text x="811.6" y="427.7">UNSPECIFIED TOL.(FAB)</text>
<text x="813.6" y="430.1">FOR LINEAR IN mm.</text>
<text x="811.7" y="466.1">UNSPECIFIED TOL.(M/C)</text>
<text x="812.5" y="468.5">FOR ANGULAR IN mm.</text>
<text x="811.7" y="487.6">UNSPECIFIED TOL.(M/C)</text>
<text x="813.6" y="489.9">FOR LINEAR IN mm.</text>
</g>
</svg>
